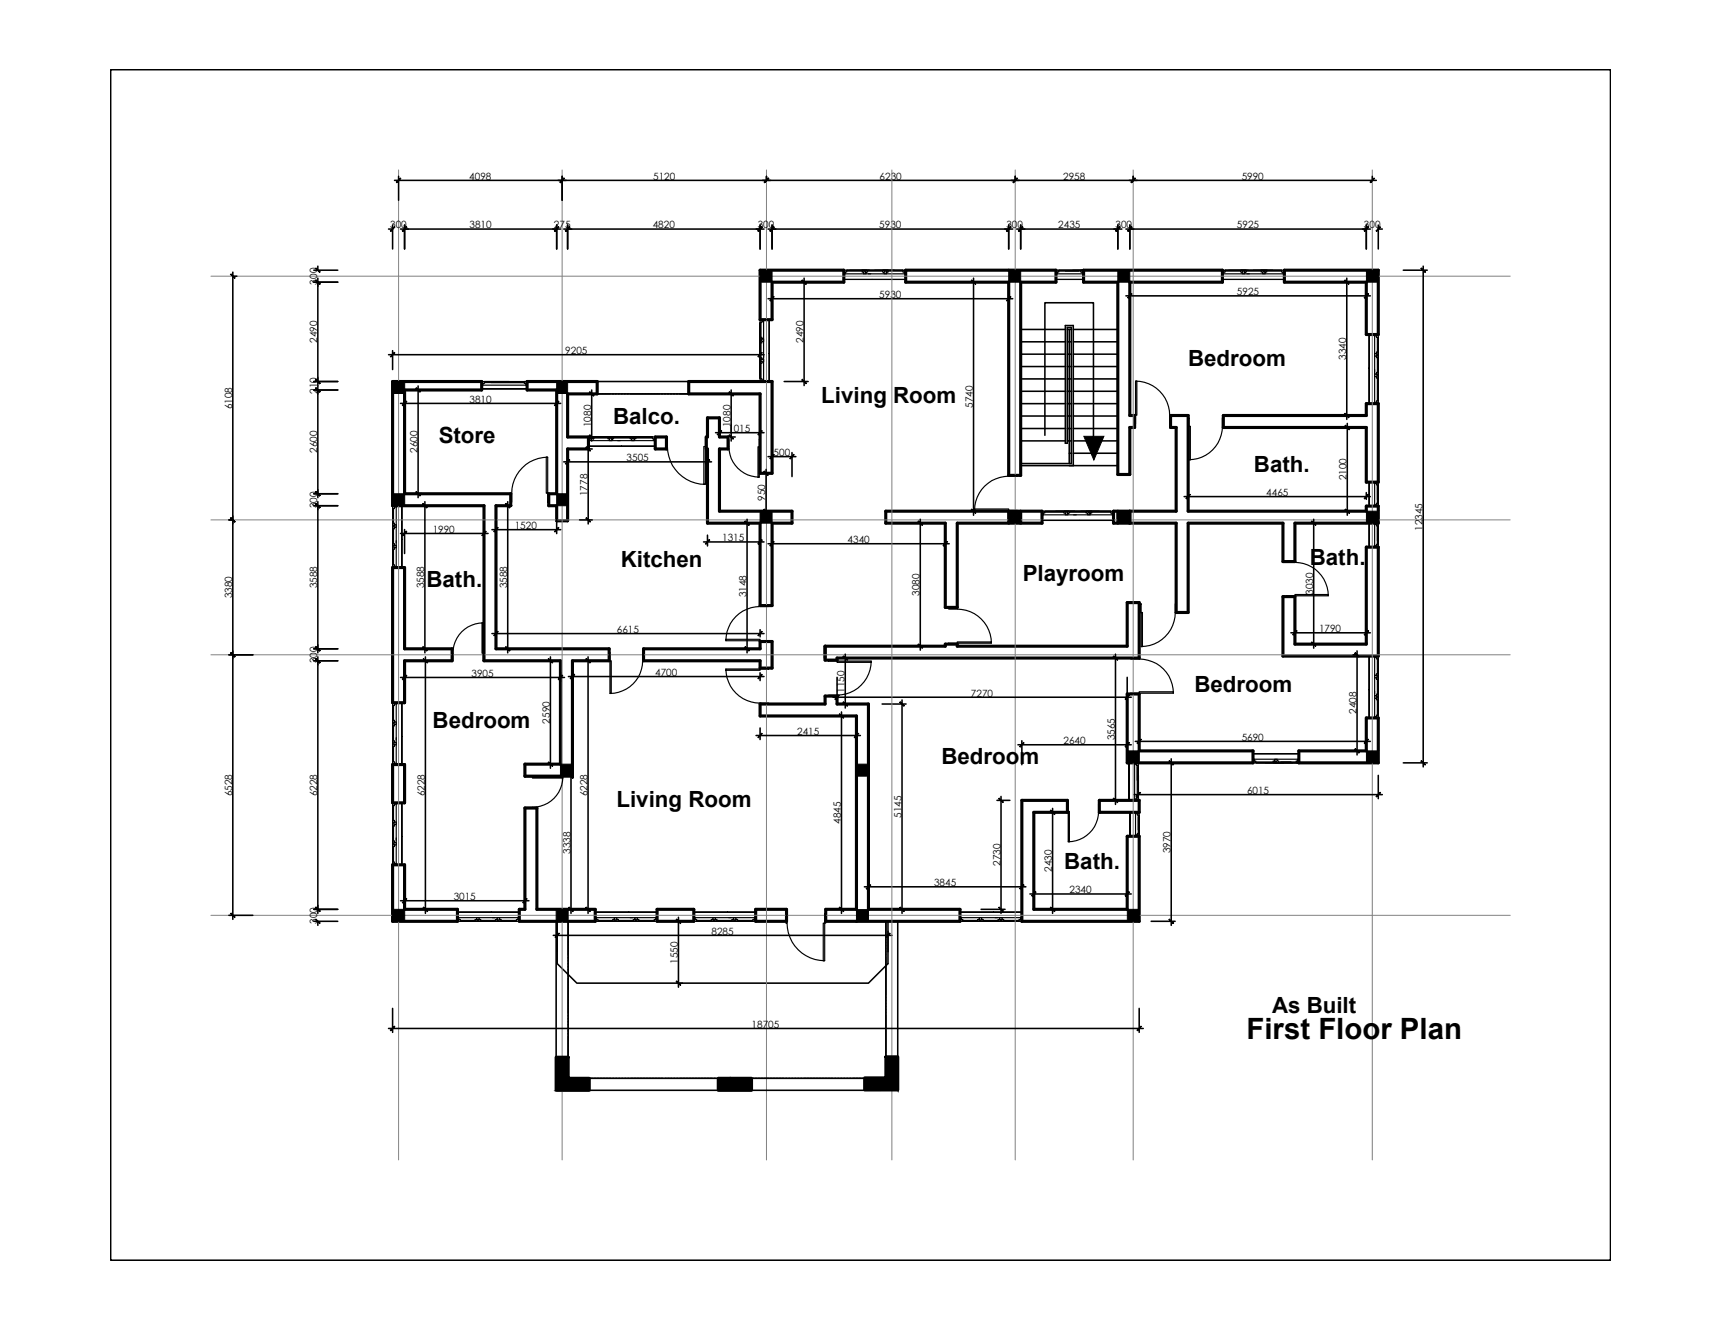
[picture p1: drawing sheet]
<svg xmlns="http://www.w3.org/2000/svg" width="279mm" height="216mm" viewBox="0 0 279 216" stroke-linecap="round" stroke-linejoin="round" font-family="sans-serif">
<!-- layer: WALLS -->
<g fill="none" stroke="#000" stroke-width=".51">
<path d="M123.5 43.9h13.7v2h-11.7v6.1h-2zM147.2 43.9h24.4v2h-5.7v31.4h-2v-31.4h-16.7zM176.1 43.9h22.6v2h-15.1v21.6h.8v2h-.8v7.6h-1.9v-31.2h-5.6zM208.8 43.9h15.2v10.5h-1.9v-8.5h-13.3zM63.8 62h14.5v1.4h-12.5v16.9h17.2v1.9h-2.4v23.3h18.4v1.9h-6v18.8h-7.7v-2h5.8v-16.8h-12.4v-25.2h-14.9zM85.7 62h11.4v2h-4.8v7h3.3v2h-3.3v11.7h-1.8v-2.5h-1.3v-1.9h1.3v-16.9h-4.8zM106.5 71h1.8v2h-1.8zM111.9 62h13.6v14.9h-2v-12.9h-11.6zM115 67.9h1.9v3.1h1.4v2h-1.4v10.1h11.8v2h-3.2v13.4h-2v-13.4h-8.5v-12.1h-.2v-2h.2zM190.3 67.5h2.8v15.6h29v-.8h1.9v2.8h-13.5v6.2h-2v-6.2h-15.4v14.5h-1.9v-14.5h-10.2v-2h10.2v-13.6h-.9zM198.8 67.5h23.3v-1.9h1.9v12.8h-1.9v-8.9h-23.3zM63.8 92.3h2v13.2h7.7v1.9h-7.7v6.8h-2z"/>
<path d="M144 83.1h25.4v2h-13.8v13.6h-2v-13.6h-9.6zM163.9 83.1v2M165.9 83.1v2M181.7 83.1v2M183.6 83.1v2M208.5 97h2v7.7h11.6v-15.8h1.9v17.8h-15.5zM104.6 105.5h18.9v-1.2h2v4.3h-2v-1.2h-18.9zM123.5 114.5h10.6v-1.3h2v1.3h5.1v33.3h14.8v2h-21.8v-2h5v-31.4h-15.7zM134.1 105.1h19.5v-.4h2v.4h27.6v-7.1h2v9h-49.1v.3h-2zM183.2 112.8h2v9.3h18.5v1.9h-20.5zM63.8 124.3h2v6.2h-2zM85.3 131.4h2v16.4h9.4v2h-12.3v-2h.9z"/>
<path d="M166.1 130.1h7.4v2h-5.5v15.7h15.2v-11.8h2v13.8h-19.1zM178.7 130.1h6.5v2h-6.5zM211.1 122.1h11v-5.4h1.9v7.3h-12.9zM63.8 140.6h2v7.2h8.6v2h-10.6zM106.8 147.8h6v2h-6zM122.8 147.8h5v2h-5zM90.4 171.9h1.9v3.4h3.5v2h-5.4zM116.7 175.3h5.4v2h-5.4zM140.5 175.2h3.5v-3.4h1.9v5.4h-5.4z"/>
</g>
<!-- layer: wall -->
<g fill="none" stroke="#000" stroke-width=".25">
<path d="M18 11.3h243.8v193.6h-243.8zM165.9 53.6h7.3M165.9 59.6h7.3M165.9 57.6h7.3M165.9 55.6h7.3M173.5 53.6h.6M173.5 59.6h.6M173.5 57.6h.6M173.5 55.6h.6M173.8 53.6v21.8M174.4 53.6h7.3M174.4 59.6h7.3"/>
<path d="M174.4 57.6h7.3M174.4 55.6h7.3M97.1 62h14.8M97.1 64h2.1M99.3 64h.1M99.5 64h.2M99.8 64h.1M99.9 64h.3M100.2 64h.2M100.4 64h.3M100.7 64h.2M100.9 64h.3"/>
<path d="M101.2 64h.2M101.4 64h.3M101.7 64h.5M102.2 64h5.2M107.4 64h.5M107.9 64h.5M108.4 64h.5M108.9 64h.5M109.4 64h.4M109.9 64h.4M110.4 64h1.5M165.9 71.7h7.3"/>
<path d="M165.9 69.7h7.3M165.9 67.6h7.3M165.9 65.6h7.3M165.9 63.6h7.3M165.9 61.6h7.3M169.8 70.8v-21.6h7.9v23.3M173.2 72.1v-19.2h1.2v22.8M173.5 72.1v-18.9h.6v22.2M173.5 71.7h.6M173.5 69.7h.6M173.5 67.6h.6M173.5 65.6h.6"/>
<path d="M173.5 63.6h.6M173.5 61.6h.6M173.8 73.7h.3M173.8 75.7h7.9M174.4 71.7h7.3M174.4 69.7h7.3M174.4 67.6h7.3M174.4 65.6h7.3M174.4 63.6h7.3M174.4 61.6h7.3M174.4 73.7h7.3M90.4 149.8v22.1"/>
<path d="M90.6 149.8v6.9l3.2 3.1h47.4l3.1-3.1v-6.9M92.3 159v12.9M92.3 158.5v.5M92.3 158v.5M92.3 157.5v.5M92.3 157v.5M92.3 156.6v.4M92.3 156.1v.4M92.3 155.6v.4M92.3 149.8v5.8M144 155.3v6.7M144 154.8v.5"/>
<path d="M144 154.4v.4M144 153.9v.4M144 153.4v.4M144 152.9v.5M144 152.4v.5M144 149.7v2.7M145.9 149.7v22.1M95.8 175.3h12M95.8 177.3h20.9M107.8 175.3h.2M108 175.3h.3M108.3 175.3h.2"/>
<path d="M108.5 175.3h.3M108.8 175.3h.2M109 175.3h.3M109.3 175.3h.5M109.8 175.3h.5M110.3 175.3h5.7M116 175.3h.5M116.5 175.3h.2M122.1 175.3h5.5M122.1 177.3h21M127.7 175.3h.4M128.2 175.3h.4"/>
<path d="M128.6 175.3h.5M129.1 175.3h.5M129.6 175.3h.5M130.1 175.3h.5M130.6 175.3h4.8M135.5 175.3h.4M135.9 175.3h.5M136.4 175.3h.5M136.9 175.3h.5M137.4 175.3h.5M137.9 175.3h.5M138.4 175.3h4.7"/>
<path d="M144 165v6.8M144 164.8v.1M144 164.3v.2M144 163.8v.2M144 163.3v.2M144 162.8v.2M144 162v.5M144 162.5v.3M144 163v.3M144 163.5v.3M144 164v.3M144 164.5v.2"/>
</g>
<!-- layer: PDF_Geometry -->
<g fill="none" stroke="#000" stroke-width=".19">
<path d="M123.5 52.4v9.2zM123.5 58.7h.3v.1M123.5 52.1h.3v.1M123.5 55.4h.3v.1M123.5 53.9v3.1M123.5 57.9v3.1M123.7 52.4v2.4M123.7 55.8v2.4M123.7 59.1v2.5M123.8 58.4h.3v.4h-.3v.3h-.3v-.9h.3v.3h-.3M123.8 55.1h.3v.4h-.3v.3h-.3v-1h.3v.4h-.3M124.1 52v.2h-.3v.2h-.3v-.4h1.5"/>
<path d="M124.1 52.2v9.6M125 52v10zM137.2 45.4h10zM137.2 44.5h.2v-.3h.2v-.3h-.4v1.5M137.2 43.9v.3h.2M137.4 44.5h9.6M137.6 43.9h9.1zM137.6 44.1h2.5M138.2 43.9h3.1M140.5 43.9v.3h-.2M140.6 43.9v.3h.4v-.3h-.9v.3h.2v.3h.5v-.3M141 44.1h2.4"/>
<path d="M142.2 43.9h3.1M143.8 43.9v.3h-.1M144 43.9v.3h.4v-.3h-1v.3h.3v.3h.4v-.3M144.4 44.1h2.3M147.1 43.9v.3h-.1M147.2 44.5h-.2v-.3h-.3v-.3h.5v1.5M171.6 44.5h.2v-.3h.3v-.3h-.5v1.5M171.7 43.9v.3h.1M171.8 44.5h4.3h-.2v-.3h-.2v-.3h.4v1.5M172.1 43.9h4h-4M172.1 44.1h3.6M174.4 43.9h1.7"/>
<path d="M176 43.9v.3h-.1M176.1 45.4h-4.5h4.5M198.7 45.4h10.1zM198.7 44.5h.2v-.3h.3v-.3h-.5v1.5M198.8 43.9v.3h.1M198.9 44.5h9.6M199.2 43.9h9.1zM199.2 44.1h2.4M199.7 43.9h3.1M202 43.9v.3h-.1M202.2 43.9v.3h.4v-.3h-1v.3h.3v.3h.4v-.3M202.6 44.1h2.4"/>
<path d="M203.7 43.9h3.1M205.4 43.9v.3h-.2M205.5 43.9v.3h.4v-.3h-.9v.3h.2v.3h.4v-.3M205.9 44.1h2.4M208.7 43.9v.3h-.2M208.8 44.5h-.3v-.3h-.2v-.3h.5v1.5M222.5 54.4v11.2zM222.5 54.4h1.5v.4h-.3v-.2h-.3v-.2M223.4 54.6v10.8M223.7 57.5h-.3v.4h.3v.3h.3v-1h-.3v.4h.3M223.9 54.8v2.4M223.9 58.2v2.3"/>
<path d="M224 54.8v10.4zM224 54.5h-.3v.1M224 57.8h-.3v.1M224 56.3v3.1M78.3 62.6h.2v-.3h.3v-.3h-.5v1.5M78.4 62v.3h.1M78.5 62.6h7M78.8 62h4h-4M78.8 62.2h6.4M82.8 62h2.9M85.6 62v.3h-.1M85.7 63.2h-7.4h7.4"/>
<path d="M85.7 62.6h-.2v-.3h-.3v-.3h.5v1.5M88.8 74.3h.2v5.9h-.2zM89 74.3a5.9 5.9 0 0 0-5.8 5.9M95.6 72.5h10.9zM95.6 71.6h.3v-.3h.2v-.3h-.5v1.5M95.7 71v.3h.2M95.9 71.6h10.4M96.1 71h9.9zM96.1 71.2h2.7M97.5 71h3.1M99.2 71v.3h-.1M99.3 71v.3h.4v-.3h-.9v.3h.3v.3h.4v-.3"/>
<path d="M99.7 71.2h2.7M101.5 71h3.1M102.8 71v.3h-.1M103 71v.3h.3v-.3h-.9v.3h.3v.3h.4v-.3M103.3 71.2h2.7M106.4 71v.3h-.1M106.5 71.6h-.2v-.3h-.3v-.3h.5v1.5M108.3 71h.2v1.6h-.2zM108.5 72.6a6.2 6.2 0 0 0 6.2 6.1M114.4 72.6h.3v6.1h-.3zM114.7 71h.1v1.6h-.1zM118.3 71.4h.2v1.2h-.2z"/>
<path d="M118.5 72.6a5 5 0 0 0 4.9 5M123.2 72.6h.2v5h-.2zM123.4 71.4h.1v1.2h-.1zM123.8 61.8v.1h-.3M124.1 62v-.2h-.3v-.2h-.3v.4h1.5M163.9 77.3h1.4v.1h-1.4zM163.9 77.4a5.6 5.6 0 0 0-5.5 5.6M184.4 67.5h.2v1.4h-.2zM184.6 62h.2v5.5h-.2zM184.6 62a5.6 5.6 0 0 1 5.5 5.5M190.1 67.5h.2v1.4h-.2zM193.1 68h.2v1.3h-.2z"/>
<path d="M193.3 69.3h.2v5.4h-.2zM198.7 68h.1v1.3h-.1zM198.7 69.3a5.5 5.5 0 0 1-5.4 5.4M222.5 78.4h1.5v.5h-.3v-.3h-.3v-.2M222.5 65.6h1.5v-.4h-.3v.2h-.3v.2M223.4 78.6v3.4M223.7 65.4v.1h.3M223.7 60.8h-.3v.4h.3v.3h.3v-1h-.3v.4h.3M223.9 61.5v3.7M223.9 78.9v2.9M224 78.9v3.1v-3.1M224 78.5h-.3v.1"/>
<path d="M224 61.1h-.3v.1M224 60.3v3.1M63.8 82.7v9.1zM63.8 88.9h.3v.2M63.8 82.3h.3v.1M63.8 85.6h.3v.1M63.8 84.2v3M63.8 88.1v3.1M64 82.7v2.4M64 86v2.4M64 89.3v2.5M64.1 92.1v.1h-.3"/>
<path d="M64.1 88.6h.3v.5h-.3v.2h-.3v-.9h.3v.4h-.3M64.1 85.3h.3v.4h-.3v.3h-.3v-.9h.3v.3h-.3M64.4 92.3v-.2h-.3v-.3h-.3v.5h1.5M64.4 82.2v.2h-.3v.3h-.3v-.5h1.5M64.4 82.4v9.7M65.3 82.2v10.1zM83 80.2h.2v1.4h-.2zM89 80.2h.2v1.4h-.2zM123.5 98.5h1.4v.1h-1.4zM123.5 98.6a5.6 5.6 0 0 0-5.5 5.6M154.2 98.9h1.4v.1h-1.4zM155.6 99a5.6 5.6 0 0 1 5.5 5.6"/>
<path d="M158.4 82.7h5.5v.3h-5.5zM163.9 83h1.4v.1h-1.4zM169.4 84.6h11.6zM169.4 83.7h.2v-.3h.2v-.3h-.4v1.5M169.5 83.1v.3h.1M169.6 83.7h11.2M169.8 83.1h10.7zM169.8 83.3h3.1M171.6 83.1h3.1M173.3 83.1v.3h-.1M173.5 83.1v.3h.3v-.3h-.9v.3h.3v.3h.4v-.3M173.8 83.3h2.7"/>
<path d="M175.6 83.1h3.1M176.9 83.1v.3h-.1M177.1 83.1v.3h.4v-.3h-1v.3h.3v.3h.4v-.3M177.1 83.3h3.4M180.9 83.1v.3h-.1M181 83.7h-.2v-.3h-.3v-.3h.5v1.5M185.3 98.2h.2v1.4h-.2zM185.5 99.6h.2v5.5h-.2zM191 98.2h.2v1.4h-.2zM191 99.6a5.6 5.6 0 0 1-5.5 5.5M209.1 96.9h1.4v.1h-1.4zM209.1 91.3h1.4v.1h-1.4z"/>
<path d="M210.5 96.7h5.4v.2h-5.4zM210.5 91.4a5.5 5.5 0 0 1 5.4 5.5M222.5 88.9v-3.8v3.8M222.5 88.9h1.5v-.4h-.3v.2h-.3v.2M222.5 85.1h1.5v.4h-.3v-.2h-.3v-.2M222.5 82.3v-3.9v3.9M222.5 82.3h1.5v-.5h-.3v.3h-.3v.2M223.4 85.3v3.4M223.7 88.7v.2h.3M223.7 82.1v.1h.3M223.9 85.5v3M224 85.5v3.2v-3.2"/>
<path d="M224 85.1h-.3v.2M224 80.6v1.7M224 87.3v1.6M63.8 114.7v9.1zM63.8 114.3h.3v.2M63.8 117.7h.3v.1M63.8 116.2v3.1M64 114.7v2.4M64 118v2.4M64.1 117.4h.3v.4h-.3v.2h-.3v-.9h.3v.4h-.3M64.4 114.2v.3h-.3v.2h-.3v-.5h1.5M64.4 114.5v9.6"/>
<path d="M65.3 114.2v10.1zM73.5 106.2h.1v1.2h-.1zM78.4 101.3h.1v4.9h-.1zM78.5 106.2h.2v1.2h-.2zM78.5 101.3a4.9 4.9 0 0 0-4.9 4.9M99 106.1h.1v1.3h-.1zM99.1 107.4h.2v5.3h-.2zM104.5 106.1h.1v1.3h-.1zM104.5 107.4a5.3 5.3 0 0 1-5.4 5.3M118 103.9h5.5v.3h-5.5zM118 108.8h5.5v.2h-5.5zM118 108.8a5.6 5.6 0 0 0 5.5 5.5"/>
<path d="M123.5 104.2h1.4v.1h-1.4zM123.5 108.6h1.4v.2h-1.4zM123.5 114.3h1.4v.2h-1.4zM134.7 107.3h1.4v.2h-1.4zM134.7 113h1.4v.2h-1.4zM136.1 107.5h5.5v.2h-5.5zM141.6 107.5a5.6 5.6 0 0 1-5.5 5.5M154.2 104.6h1.4v.1h-1.4zM155.6 104.4h5.5v.2h-5.5zM183.8 112.7h1.4v.1h-1.4zM183.8 107h1.4v.1h-1.4zM185.2 112.5h5.5v.2h-5.5z"/>
<path d="M185.2 107.1a5.6 5.6 0 0 1 5.5 5.6M222.5 106.7v10zM222.5 116.7h1.5v-.4h-.3v.2h-.3v.2M222.5 106.7h1.5v.4h-.3v-.2h-.3v-.2M223.4 106.9v9.6M223.7 116.5v.1h.3M223.7 113.1h-.3v.4h.3v.3h.3v-1h-.3v.4h.3M223.7 109.8h-.3v.4h.3v.3h.3v-1h-.3v.4h.3M223.9 107.1v2.4M223.9 110.5v2.3M223.9 113.8v2.5M224 107.1v9.2z"/>
<path d="M224 113.4h-.3v.1M224 106.8h-.3v.1M224 110.1h-.3v.1M224 108.6v3.1M224 112.6v3.1M63.8 131v9.1zM63.8 137.3h.3v.1M63.8 130.6h.3v.1M63.8 133.9h.3v.2M63.8 121h.3v.1M63.8 120.2v3.1M63.8 132.5v3"/>
<path d="M63.8 136.5v3M64 121.4v2.4M64 131v2.4M64 134.3v2.4M64 137.6v2.5M64.1 137h.3v.4h-.3v.2h-.3v-.9h.3v.4h-.3M64.1 133.6h.3v.5h-.3v.2h-.3v-.9h.3v.4h-.3M64.1 124.1v.1h-.3M64.1 120.7h.3v.4h-.3v.3h-.3v-1h.3v.4h-.3M64.4 130.5v.2h-.3v.3h-.3v-.5h1.5M64.4 124.3v-.2h-.3v-.3h-.3v.5h1.5M64.4 130.7v9.7"/>
<path d="M65.3 130.5v10.1zM85.3 126.2h1.2v.1h-1.2zM85.3 131.2h1.2v.2h-1.2zM86.5 126.3h5v.2h-5zM91.5 126.3a4.9 4.9 0 0 1-5 4.9M173.5 130.7h.1v1.2h-.1zM173.6 131.9h.2v4.9h-.2zM178.6 130.7h.1v1.2h-.1zM178.6 131.9a5 5 0 0 1-5 4.9M183.5 130.1v-6.1v6.1M183.5 130.1h1.5v-.4h-.3v.2h-.3v.2M183.5 124h1.5v.5h-.3v-.3h-.3v-.2"/>
<path d="M183.7 136v-3.9v3.9M183.7 136h1.5v-.5h-.3v.2h-.3v.3M183.7 132.1h1.5v.4h-.3v-.2h-.3v-.2M184.4 124.2v5.7M184.6 132.3v3.4M184.7 129.9v.1h.3M184.8 124.5v5.2M184.9 135.7v.2h.3M185 124.5v3.9v-3.9M185 124.1h-.3v.1M185 128.4v1.7M185 132.5v3"/>
<path d="M185.2 132.5v3.2v-3.2M185.2 132.2h-.3v.1M185.2 134.3v1.7M203.7 122.5h7.4zM203.7 122.5v1.5h.4v-.3h-.2v-.3h-.2M203.9 123.7h-.2v.3M203.9 123.4h7M204.1 124h9.1zM204.1 123.9h2.8M205.6 124h4.5M207.2 123.7v-.3h.4v.3h.2v.3h-.9v-.3h.4v.3M207.6 123.7h-.1v.3"/>
<path d="M207.8 123.9h2.9M210.9 123.7h.1v.3M211.1 122.5v1.5h-.4v-.3h.2v-.3h.2M64.1 140.4v.1h-.3M64.4 140.6v-.2h-.3v-.3h-.3v.5h1.5M74.4 148.3h10zM74.4 148.3v1.5h.4v-.3h-.2v-.3h-.2M74.6 149.5h-.2v.3M74.6 149.2h9.6M74.8 149.8h9.1zM74.8 149.6h2.4M76.3 149.8h3.1"/>
<path d="M77.5 149.5v-.3h.4v.3h.2v.3h-.9v-.3h.4v.3M77.9 149.5h-.1v.3M78.1 149.6h2.4M80.3 149.8h3.1M80.8 149.5v-.3h.4v.3h.3v.3h-1v-.3h.4v.3M81.2 149.5h-.1v.3M81.5 149.6h2.4M84.2 149.5h.1v.3M84.4 148.3v1.5h-.5v-.3h.3v-.3h.2M96.7 148.3h10.1zM96.7 148.3v1.5h.5v-.3h-.2v-.3h-.3M97 149.5h-.2v.3"/>
<path d="M97 149.2h9.6M97.2 149.8h9.1zM97.2 149.6h2.4M98.7 149.8h3M99.8 149.5v-.3h.5v.3h.2v.3h-.9v-.3h.4v.3M100.3 149.5h-.2v.3M100.5 149.6h2.4M102.7 149.8h3M103.2 149.5v-.3h.4v.3h.2v.3h-.9v-.3h.4v.3M103.6 149.5h-.1v.3M103.8 149.6h2.5M106.6 149.5h.1v.3"/>
<path d="M106.8 148.3v1.5h-.5v-.3h.3v-.3h.2M112.8 148.3h10zM112.8 148.3v1.5h.4v-.3h-.2v-.3h-.2M113 149.5h-.1v.3M113 149.2h9.6M113.2 149.8h9.2zM113.2 149.6h2.4M114.7 149.8h3.1M115.9 149.5v-.3h.4v.3h.2v.3h-.9v-.3h.4v.3M116.3 149.5h-.1v.3M116.5 149.6h2.4M118.7 149.8h3.1"/>
<path d="M119.2 149.5v-.3h.4v.3h.3v.3h-1v-.3h.4v.3M119.6 149.5h-.1v.3M119.9 149.6h2.5M122.6 149.5h.1v.3M122.8 148.3v1.5h-.4v-.3h.2v-.3h.2M127.8 148.6h.1v1.5h-.1zM127.9 150.1a6.1 6.1 0 0 0 6.1 6.1M133.8 150.1h.2v6.1h-.2zM134 148.6h.2v1.5h-.2zM156 148.3h10.1zM156 148.3v1.5h.5v-.3h-.3v-.3h-.2M156.2 149.5h-.1v.3"/>
<path d="M156.2 149.2h9.7M156.5 149.8h9.1zM156.5 149.6h2.4M158 149.8h3.1M159.1 149.5v-.3h.5v.3h.2v.3h-.9v-.3h.4v.3M159.6 149.5h-.2v.3M159.8 149.6h2.4M162 149.8h3.1M162.5 149.5v-.3h.4v.3h.2v.3h-.9v-.3h.4v.3M162.9 149.5h-.1v.3M163.1 149.6h2.5M165.9 149.5h.1v.3"/>
<path d="M166.1 148.3v1.5h-.5v-.3h.3v-.3h.2"/>
</g>
<!-- layer: Grid -->
<path d="M64.8 27.6v161M91.4 27.6v161M124.6 27.6v161M145 27.6v161M165 27.6v161M184.2 27.6v161M223 27.6v161M34.3 44.9h211.2M34.3 84.5h211.2M34.3 106.5h211.2M34.3 148.8h211.2" fill="none" stroke="#808080" stroke-width=".16"/>
<!-- layer: DIMS -->
<g fill="none" stroke="#000" stroke-width=".25">
<path d="M63.2 37.2h.6M63.8 36.6v3.9M64.1 29.3h159.6M64.8 28.7v3.9M65.1 37.2h26M65.8 36.6v3.9M90.5 36.6v3.9M91.4 28.7v3.9M91.6 37.2h32.6M92.3 36.6v3.9M123.5 36.6v3.9M124.6 28.7v.6"/>
<path d="M124.8 37.2h39.8M125.5 36.6v3.9M163.9 36.6v3.9M165 28.7v.6M165.2 37.2h17.1M165.9 36.6v3.9M181.7 36.6v3.9M183 37.2h39.7M183.6 36.6v3.9M184.2 28.7v.6M222.1 36.6v3.9M223 28.7v.6"/>
<path d="M224 37.2h.7M224 36.6v3.9M37.8 44.2v105.3M37.8 44.9h.7M51 45.9h3.9M51 43.9h3.9M51.7 43.3v.6M51.7 45.2v17.5M63.2 57.7h61M63.8 57v3.1M123.5 57v3.1M124.8 48.6h39.8"/>
<path d="M125.5 47.8v1.4M127.5 45.9h3.9M130.7 45.2v17.5M157.6 45.9h3.9M158.2 45.2v38.6M163.9 47.8v1.4M183 48.1h39.7M183.6 47.8v1M218.3 45.9h1.8M218.9 45.2v23M222.1 47.8v1M228.1 43.9h3.9"/>
<path d="M231.3 43.3v81.4M51 63.4h3.9M51 62h3.9M51.7 62.7v18.2M65.1 65.6h26M65.8 65.3v.9M67.7 63.4h.9M68 62.7v18.2M90.5 65.3v.9M91.6 75.1h24M92.3 74.9v.8M94.2 64h2.6"/>
<path d="M94.2 71h2.6M94.2 73h2.1M95.6 72.4v12.8M96.2 63.4v8.3M115 74.9v.8M116.3 70.3h7.9M116.9 69.7v.6M118.8 64h.7M118.8 71h.7M118.8 63.4v8.3M123.5 69.7v.6M124.5 76.9h.7"/>
<path d="M124.5 76.3v7.5M124.8 74.2h4.6M125.5 73.6v1.4M127.5 62h3.9M128.7 73.6v3.9M165.9 75.7h8.5M165.9 75.4h8.2M173.2 72.1h.3M218.3 67.5h1.8M218.3 69.5h1.8M219 68.8v15M37.2 84.5h.6"/>
<path d="M51 82.2h3.9M51 80.3h3.9M51.7 81.6v24.5M65.1 86.7h14.2M65.8 86.1v3.9M67.7 80.3h.9M68.4 82.2h3.9M69.1 81.6v24.5M78.7 86.1v3.9M80 86.1h11.1M80.6 84.2v2.5M82.5 82.2h.7"/>
<path d="M82.5 81.6v24.5M90.5 84.2v2.5M94.2 84.5h2.1M114.4 88.1h9.8M115 87v1.8M120.8 85.1h.8M121.4 84.4v21.7M123.5 87v1.8M124.5 83.1h.7M124.8 88.4h29.5M125.5 87v2.1M148.9 85.1h2.8"/>
<path d="M149.6 84.4v21.3M153.6 87v2.1M157.6 83.1h3.9M192.5 80.7h30.2M193.1 80.1v1.1M212.4 85.1h1.8M213.5 84.4v21M218.3 83.1h1.8M222.1 80.1v1.1M37.2 106.5h3.9M51 107.4h3.9M51 105.5h3.9"/>
<path d="M51.7 106.8v41.7M65.1 110.1h26.7M65.8 109.4v1.4M67.7 107.4h2.1M68.4 105.5h3.1M69.1 106.8v41.7M80 103h44.2M80.6 102.4v1.1M82.5 105.5h.7M88.8 107.4h.7M89.5 106.8v18.1M91.1 109.4v1.4"/>
<path d="M92.4 110h31.8M93 109.4v1.2M95 107.4h1.2M95.6 106.8v41.7M120.8 105.5h.8M122.9 119.6h16.9M123.5 102.4v1.1M123.5 109.4v1.2M123.5 118.3v1.9M135.4 113.4h48.5M136.1 110.1v3.9M136.1 116.4h1.2"/>
<path d="M136.8 115.7v32.8M137.4 114.5h.6M137.4 107h.6M137.4 106.3v8.8M139.2 118.3v1.9M143.4 114.5h3.9M146.6 113.8v34.7M148.9 105.1h2.7M180.6 107h1.4M181.3 106.3v24.5M183.2 110.1v3.9M185.2 119.9v.6"/>
<path d="M209.8 102.9h12.9M210.5 102.2v.7M212.4 104.7h1.8M219.9 106.5h.7M220.6 105.8v16.9M222.1 102.2v.7M222.1 119.9v.6M88.8 124.2h.7M92.2 126.2h.6M92.8 125.5v23M162 130.1h2.1M162.7 129.5v19"/>
<path d="M165.5 121.1h18.4M166.1 120.4v3.9M170 132.1h1.7M171.1 131.4v17.1M180.6 130.1h1.4M183.2 120.4v1.7M184.4 129.2h40.3M184.5 120.5h38.2M185 126.1v3.7M187.1 124h3.9M190.4 123.4v27M219.9 122.1h.7"/>
<path d="M224 126.1v3.7M228.1 124h3.9M37.2 148.8h3.9M51 149.8h3.9M51 147.8h3.9M51.7 149.8v.6M65.1 146.4h20.9M65.8 145.8v.6M67.7 147.8h2.1M85.3 145.8v.6M89.9 152.1h55.1M90.6 151.4v3.3"/>
<path d="M92.2 147.8h.6M95 147.8h1.2M110.3 149.8h.6M110.3 159.8h.6M110.3 149.1v11.4M136.1 147.8h1.2M140.5 144.2h26.2M141.2 143.5v2.4M143.4 147.8h3.9M144.3 151.4v3.3M159.5 147.8h3.9M166.1 143.5v2.4"/>
<path d="M167.4 145.3h16.5M168 144.7v1.2M170 147.8h1.7M183.2 144.7v1.2M187.1 149.8h3.9M63.2 167.2h122.6M63.8 163.9v3.9M185.2 163.9v3.9"/>
</g>
<!-- layer: 0 -->
<g fill="#000" stroke="#000" stroke-width=".16">
<path d="M63.5 37.5v.1l.6-.7zM64.1 36.9h.1l-.7 .7z"/>
<path d="M65.1 29l-.6 .7 .6-.7zM64.4 29.6l.7-.6-.6 .7z"/>
<path d="M66.1 36.9l-.6 .7 .6-.7zM65.4 37.5l.7-.6-.6 .7z"/>
<path d="M66.1 36.9l-.6 .7 .6-.7zM65.4 37.5l.7-.6-.6 .7z"/>
<path d="M90.1 37.5l.1 .1 .6-.7zM90.8 36.9l-.6 .7z"/>
<path d="M90.1 37.5l.1 .1 .6-.7zM90.8 36.9l-.6 .7z"/>
<path d="M91 29.6l.1 .1 .6-.7zM91.7 29l-.6 .7z"/>
<path d="M91.7 29l-.6 .7 .6-.7zM91 29.6l.7-.6-.6 .7z"/>
<path d="M92.6 36.9l-.6 .7 .6-.7zM91.9 37.5l.7-.6-.6 .7z"/>
<path d="M92.6 36.9l-.6 .7 .6-.7zM91.9 37.5l.7-.6-.6 .7z"/>
<path d="M123.2 37.5v.1l.6-.7zM123.8 36.9h.1l-.7 .7z"/>
<path d="M123.2 37.5v.1l.6-.7zM123.8 36.9h.1l-.7 .7z"/>
<path d="M124.2 29.6l.1 .1 .6-.7zM124.9 29l-.6 .7z"/>
<path d="M124.9 29l-.6 .7 .6-.7zM124.2 29.6l.7-.6-.6 .7z"/>
<path d="M125.8 36.9l-.6 .7 .6-.7zM125.8 36.9l-.6 .7-.1-.1z"/>
<path d="M125.8 36.9l-.6 .7 .6-.7zM125.8 36.9l-.6 .7-.1-.1z"/>
<path d="M163.6 37.5l.1 .1 .5-.7zM164.2 36.9h.1l-.6 .7z"/>
<path d="M163.6 37.5l.1 .1 .5-.7zM164.2 36.9h.1l-.6 .7z"/>
<path d="M164.6 29.6l.1 .1 .6-.7zM165.3 29h.1l-.7 .7z"/>
<path d="M165.3 29l-.6 .7 .7-.7zM164.6 29.6l.7-.6-.6 .7z"/>
<path d="M166.2 36.9l-.6 .7 .7-.7zM165.5 37.5l.7-.6-.6 .7z"/>
<path d="M166.2 36.9l-.6 .7 .7-.7zM165.5 37.5l.7-.6-.6 .7z"/>
<path d="M181.3 37.5l.1 .1 .6-.7zM182 36.9l-.6 .7z"/>
<path d="M181.3 37.5l.1 .1 .6-.7zM182 36.9l-.6 .7z"/>
<path d="M183.8 29.6l.1 .1 .6-.7zM184.5 29l-.6 .7z"/>
<path d="M183.9 36.9l-.5 .7 .6-.7zM183.3 37.5l.6-.6-.5 .7z"/>
<path d="M183.9 36.9l-.5 .7 .6-.7zM183.3 37.5l.6-.6-.5 .7z"/>
<path d="M184.5 29l-.6 .7 .6-.7zM183.8 29.6l.7-.6-.6 .7z"/>
<path d="M221.7 37.5l.1 .1 .6-.7zM222.4 36.9l-.6 .7z"/>
<path d="M221.7 37.5l.1 .1 .6-.7zM222.4 36.9l-.6 .7z"/>
<path d="M222.7 29.6l.1 .1 .5-.7zM223.3 29h.1l-.6 .7z"/>
<path d="M224.3 36.9l-.6 .7 .7-.7zM223.7 37.5l.6-.6-.6 .7z"/>
<path d="M37.5 44.6l.6 .7 .1-.1zM37.5 44.6l.1-.1 .6 .7z"/>
<path d="M51.4 43.6h-.1l.7 .6zM51.3 43.6l.7 .6-.1 .1z"/>
<path d="M51.3 45.6l.6 .6h.1zM51.3 45.6l.1-.1 .6 .7z"/>
<path d="M51.3 45.6l.6 .6h.1zM51.3 45.6l.1-.1 .6 .7z"/>
<path d="M64.1 57.3l-.6 .7 .7-.6zM64.1 57.3l-.6 .7z"/>
<path d="M123.8 57.3l-.6 .7zM123.8 57.3l.1 .1-.7 .6z"/>
<path d="M125.8 48.2l-.6 .7 .6-.6zM125.8 48.2l-.6 .7-.1-.1z"/>
<path d="M130.3 45.6l.7 .6h.1zM130.3 45.6l.1-.1 .7 .7z"/>
<path d="M157.9 45.6l.6 .6h.1zM157.9 45.6v-.1l.7 .7z"/>
<path d="M163.6 48.8l.1 .1 .5-.7zM164.2 48.2l.1 .1-.6 .6z"/>
<path d="M183.9 47.7l-.5 .8 .6-.7zM183.9 47.7l-.5 .8-.1-.1z"/>
<path d="M218.5 45.6l.7 .6h.1zM218.5 45.6l.1-.1 .7 .7z"/>
<path d="M222.4 47.7l-.7 .7 .1 .1zM222.4 47.7v.1l-.6 .7z"/>
<path d="M231 43.6l.6 .7 .1-.1zM231 43.6l.7 .6z"/>
<path d="M51.4 79.9l-.1 .1 .7 .5zM51.3 80l.7 .5-.1 .1z"/>
<path d="M51.4 79.9l-.1 .1 .7 .5zM51.3 80l.7 .5-.1 .1z"/>
<path d="M51.4 61.7l-.1 .1 .7 .5zM51.3 61.8l.7 .5-.1 .1z"/>
<path d="M51.4 61.7l-.1 .1 .7 .5zM51.3 61.8l.7 .5-.1 .1z"/>
<path d="M51.3 63.1l.6 .7 .1-.1zM51.3 63.1l.1-.1 .6 .7z"/>
<path d="M51.3 63.1l.6 .7 .1-.1zM51.3 63.1l.1-.1 .6 .7z"/>
<path d="M66.1 65.2l-.6 .7 .6-.6zM65.4 65.9l.7-.7-.6 .7z"/>
<path d="M67.6 80l.7 .5-.6-.6zM67.6 80l.7 .5v.1z"/>
<path d="M67.6 63.1l.7 .7v-.1zM67.6 63.1l.1-.1 .6 .7z"/>
<path d="M90.1 65.9h.1l.6-.7zM90.8 65.2v.1l-.6 .6z"/>
<path d="M92.6 74.7l-.6 .7 .6-.6zM92.6 74.7l-.6 .7h-.1z"/>
<path d="M95.9 70.7l-.1 .1 .7 .5zM95.8 70.8l.7 .5v.1z"/>
<path d="M95.2 72.7l.7 .6h.1zM95.2 72.7l.1-.1 .7 .7z"/>
<path d="M95.8 63.8l.7 .6v-.1zM95.9 63.7l.6 .6-.7-.5z"/>
<path d="M115.3 74.7l-.6 .7zM115.3 74.7l.1 .1-.7 .6z"/>
<path d="M117.2 70l-.5 .7 .6-.6zM116.6 70.6l.6-.6-.5 .7z"/>
<path d="M118.6 70.7l-.1 .1 .7 .5zM118.5 70.8l.7 .5-.1 .1z"/>
<path d="M118.5 63.8l.6 .6 .1-.1zM118.5 63.8l.1-.1 .6 .6z"/>
<path d="M123.2 70.6v.1l.6-.7zM123.8 70l.1 .1-.7 .6z"/>
<path d="M124.2 76.7l.6 .6 .1-.1zM124.2 76.6l.7 .6-.7-.5z"/>
<path d="M125.8 73.9l-.6 .7 .6-.7zM125.8 73.9l-.6 .7-.1-.1z"/>
<path d="M129 73.9l-.6 .6v.1zM129 73.9h.1l-.7 .7z"/>
<path d="M130.4 61.7l-.1 .1 .8 .5zM130.3 61.8l.8 .5-.1 .1z"/>
<path d="M218.5 67.3l.8 .5-.7-.6zM218.5 67.3l.8 .5-.1 .1z"/>
<path d="M218.6 69.2l.7 .7v-.1zM218.6 69.2l.1-.1 .6 .7z"/>
<path d="M37.5 84.2l.7 .6-.6-.6zM37.5 84.2l.7 .6-.1 .1z"/>
<path d="M37.5 84.2l.6 .7 .1-.1zM37.5 84.2h.1l.6 .6z"/>
<path d="M51.3 81.9l.6 .7 .1-.1zM51.4 81.9l.6 .6-.7-.6z"/>
<path d="M51.3 81.9l.6 .7 .1-.1zM51.4 81.9l.6 .6-.7-.6z"/>
<path d="M66.1 86.4l-.6 .7 .6-.6zM65.4 87l.7-.6-.6 .7z"/>
<path d="M68.7 81.9l.7 .7v-.1zM68.7 81.9h.1l.6 .6z"/>
<path d="M78.3 87l.1 .1 .6-.7zM79 86.4v.1l-.6 .6z"/>
<path d="M80.9 85.8l-.6 .7 .7-.7zM80.3 86.4l.6-.6-.6 .7z"/>
<path d="M82.2 81.9l.6 .7 .1-.1zM82.2 81.9l.7 .6z"/>
<path d="M90.1 86.4l.1 .1 .6-.7zM90.8 85.8l-.6 .7z"/>
<path d="M95.2 84.2l.8 .6-.7-.6zM95.2 84.2l.8 .6-.1 .1z"/>
<path d="M115.3 87.7l-.6 .8 .7-.7zM115.3 87.7l-.6 .8v-.1z"/>
<path d="M121.1 84.8l.6 .6h.1zM121.1 84.7l.7 .7-.7-.6z"/>
<path d="M123.8 87.7l-.6 .7v.1zM123.8 87.7l.1 .1-.7 .7z"/>
<path d="M124.2 82.8l.7 .6-.7-.6zM124.2 82.8l.7 .6-.1 .1z"/>
<path d="M125.8 88l-.6 .8 .6-.7zM125.8 88l-.6 .8-.1-.1z"/>
<path d="M149.2 84.8l.7 .6zM149.2 84.8l.1-.1 .6 .7z"/>
<path d="M153.9 88l-.6 .7v.1zM153.9 88l.1 .1-.7 .7z"/>
<path d="M157.9 82.8l.7 .6zM157.9 82.8l.7 .6-.1 .1z"/>
<path d="M193.4 80.4l-.6 .7 .7-.7zM193.4 80.4l-.6 .7v-.1z"/>
<path d="M213.2 84.8l.6 .6h.1zM213.2 84.7l.7 .7-.7-.6z"/>
<path d="M218.6 82.8l.7 .6-.6-.6zM218.6 82.8l.7 .6v.1z"/>
<path d="M222.4 80.4l-.7 .6 .1 .1zM222.4 80.4l-.6 .7z"/>
<path d="M37.6 106.1l-.1 .1 .7 .6zM37.5 106.2l.7 .6h-.1z"/>
<path d="M37.5 106.2l.6 .6h.1zM37.5 106.2l.1-.1 .6 .7z"/>
<path d="M51.4 105.1l-.1 .1 .7 .6zM51.3 105.2l.7 .6h-.1z"/>
<path d="M51.4 105.1l-.1 .1 .7 .6zM51.3 105.2l.7 .6h-.1z"/>
<path d="M51.3 107.1l.6 .7 .1-.1zM51.4 107.1l.6 .6-.7-.6z"/>
<path d="M51.3 107.1l.6 .7 .1-.1zM51.4 107.1l.6 .6-.7-.6z"/>
<path d="M66.1 109.8l-.6 .7 .6-.7zM65.4 110.4l.7-.6-.6 .7z"/>
<path d="M68.8 105.1l-.1 .1 .7 .6zM68.7 105.2l.7 .6z"/>
<path d="M68.8 107.1l.6 .7 .1-.1zM68.8 107.1l.7 .6-.7-.6z"/>
<path d="M80.9 102.6l-.6 .8 .7-.7zM80.9 102.6l-.6 .8v-.1z"/>
<path d="M82.2 105.1v.1l.7 .6zM82.2 105.2l.7 .6h-.1z"/>
<path d="M89.1 107.1l.7 .7v-.1zM89.1 107.1h.1l.6 .6z"/>
<path d="M90.7 110.4l.1 .1 .6-.7zM91.4 109.8h.1l-.7 .7z"/>
<path d="M93.3 109.6l-.6 .7 .7-.6zM93.3 109.6l-.6 .7z"/>
<path d="M95.2 107.1l.7 .7v-.1zM95.2 107.1h.1l.6 .6z"/>
<path d="M121.1 105.1v.1l.7 .6zM121.1 105.2l.7 .6h-.1z"/>
<path d="M123.8 109.6l-.6 .7zM123.8 109.6l.1 .1-.7 .6z"/>
<path d="M123.8 102.6l-.6 .7v.1zM123.8 102.6l.1 .1-.7 .7z"/>
<path d="M123.8 119.2l-.6 .7 .7-.6zM123.8 119.2l-.6 .7z"/>
<path d="M136.3 113l-.5 .7 .6-.6zM136.3 113l-.5 .7h-.1z"/>
<path d="M136.4 116.1l.7 .7v-.1zM136.4 116.1l.1-.1 .6 .7z"/>
<path d="M137 114.2l.7 .6-.6-.7zM137 114.2l.7 .6z"/>
<path d="M137 106.7l.7 .6zM137 106.7l.1-.1 .6 .7z"/>
<path d="M139.5 119.2l-.7 .7h.1zM139.5 119.2l.1 .1-.7 .6z"/>
<path d="M146.3 114.2l.6 .6h.1zM146.3 114.2v-.1l.7 .7z"/>
<path d="M149.2 104.8l.7 .5-.6-.6zM149.2 104.8l.7 .5v.1z"/>
<path d="M180.9 106.7l.7 .6h.1zM180.9 106.7l.1-.1 .7 .7z"/>
<path d="M183.5 113l-.6 .7zM183.5 113l.1 .1-.7 .6z"/>
<path d="M210.7 102.5l-.5 .7 .6-.6zM210.7 102.5l-.5 .7h-.1z"/>
<path d="M213.2 104.4l.7 .6zM213.2 104.4l.7 .6-.1 .1z"/>
<path d="M220.2 106.2l.7 .6zM220.2 106.2l.1-.1 .6 .7z"/>
<path d="M222.4 102.5l-.7 .7h.1zM222.4 102.5v.1l-.6 .6z"/>
<path d="M89.1 123.9l.7 .6-.6-.6zM89.1 123.9l.7 .6v.1z"/>
<path d="M92.4 125.9l.7 .6h.1zM92.4 125.9l.1-.1 .7 .7z"/>
<path d="M162.3 129.8l.7 .7 .1-.1zM162.4 129.8l.7 .6-.8-.6z"/>
<path d="M166.4 120.7l-.6 .7 .6-.6zM166.4 120.7l-.6 .7h-.1z"/>
<path d="M170.7 131.8l.7 .6zM170.8 131.7l.6 .7-.7-.6z"/>
<path d="M181 129.8h-.1l.8 .6zM180.9 129.8l.8 .6-.1 .1z"/>
<path d="M183.5 120.7l-.6 .7zM183.5 120.7l.1 .1-.7 .6z"/>
<path d="M185.3 128.8l-.6 .7 .7-.6zM185.3 128.8l-.6 .7z"/>
<path d="M185.5 120.2l-.6 .7 .6-.7zM184.8 120.8l.7-.6-.6 .7z"/>
<path d="M190 123.7l.6 .7 .1-.1zM190 123.7h.1l.6 .6z"/>
<path d="M220.2 121.8l.7 .6-.6-.7zM220.2 121.8l.7 .6z"/>
<path d="M221.7 120.8l.1 .1 .6-.7zM222.4 120.2l-.6 .7z"/>
<path d="M224.3 128.8l-.6 .7zM224.3 128.8l.1 .1-.7 .6z"/>
<path d="M231 123.7l.7 .6zM231 123.7l.7 .6-.1 .1z"/>
<path d="M37.5 148.5l.7 .6-.6-.7zM37.5 148.5l.7 .6-.1 .1z"/>
<path d="M51.4 147.5h-.1l.7 .6zM51.3 147.5l.7 .6-.1 .1z"/>
<path d="M51.4 147.5h-.1l.7 .6zM51.3 147.5l.7 .6-.1 .1z"/>
<path d="M51.3 149.5l.6 .6h.1zM51.3 149.5l.1-.1 .6 .7z"/>
<path d="M66.1 146.1l-.6 .7 .6-.7zM65.4 146.7l.7-.6-.6 .7z"/>
<path d="M68.8 147.5l.7 .6zM68.8 147.5l.7 .6-.1 .1z"/>
<path d="M85 146.7v.1l.6-.7zM85.6 146.1h.1l-.7 .7z"/>
<path d="M90.9 151.7l-.6 .7 .6-.6zM90.9 151.7l-.6 .7h-.1z"/>
<path d="M92.5 147.5h-.1l.8 .6zM92.4 147.5l.8 .6-.1 .1z"/>
<path d="M95.2 147.5l.7 .6-.6-.6zM95.2 147.5l.7 .6v.1z"/>
<path d="M110 159.5h-.1l.7 .6zM109.9 159.5l.7 .6v.1z"/>
<path d="M109.9 149.5l.7 .6zM109.9 149.5l.1-.1 .6 .7z"/>
<path d="M136.5 147.5h-.1l.7 .6zM136.4 147.5l.7 .6v.1z"/>
<path d="M141.4 143.8l-.5 .7 .6-.6zM141.4 143.8l-.5 .7h-.1z"/>
<path d="M144 152.4l.6-.7zM144.6 151.7l.1 .1-.7 .6z"/>
<path d="M146.3 147.5l.7 .6-.7-.6zM146.3 147.5l.7 .6-.1 .1z"/>
<path d="M162.4 147.5h-.1l.8 .6zM162.3 147.5l.8 .6-.1 .1z"/>
<path d="M165.7 144.5h.1l.6-.7zM166.4 143.8v.1l-.6 .6z"/>
<path d="M168.3 145l-.5 .7 .6-.7zM167.7 145.6l.6-.6-.5 .7z"/>
<path d="M170.7 147.5l.7 .6-.6-.6zM170.7 147.5l.7 .6v.1z"/>
<path d="M182.9 145.6v.1l.6-.7zM183.5 145h.1l-.7 .7z"/>
<path d="M190.1 149.4l-.1 .1 .7 .6zM190 149.5l.7 .6h-.1z"/>
<path d="M64.1 166.8l-.6 .8 .7-.7zM63.5 167.5l.6-.7-.6 .8z"/>
<path d="M184.8 167.5l.1 .1 .6-.8zM185.5 166.8v.1l-.6 .7z"/>
</g>
<!-- layer: wall -->
<path d="M176.2 70.9h3.2l-1.6 3.9z" fill="#000" stroke="#000" stroke-width=".16"/>
<!-- layer: WALLS -->
<g fill="#000" stroke="#000" stroke-width=".16">
<path d="M123.5 43.9v2l2-2zM123.5 45.9l2-2v2z"/>
<path d="M163.9 43.9v2l2-2zM163.9 45.9l2-2v2z"/>
<path d="M181.7 43.9v2l1.9-2zM181.7 45.9l1.9-2v2z"/>
<path d="M222.1 43.9v2l1.9-2zM222.1 45.9l1.9-2v2z"/>
<path d="M63.8 62v2l2-2zM63.8 64l2-2v2z"/>
<path d="M90.5 62v2l1.8-2zM92.3 62v2h-1.8z"/>
<path d="M63.8 80.3v1.9l2-1.9zM63.8 82.2l2-1.9v1.9z"/>
<path d="M90.5 80.3v1.9l1.8-1.9zM92.3 80.3v1.9h-1.8z"/>
<path d="M123.5 83.1v2l2-2zM123.5 85.1l2-2v2z"/>
<path d="M163.9 83.1v2l2-2zM163.9 85.1l2-2v2z"/>
<path d="M181.7 83.1v2l1.9-2zM181.7 85.1l1.9-2v2z"/>
<path d="M222.1 83.1v2l1.9-2zM222.1 85.1l1.9-2v2z"/>
<path d="M91.1 124.2v2l1.9-2zM91.1 126.2l1.9-2v2z"/>
<path d="M139.2 124.2v2l2-2zM139.2 126.2l2-2v2z"/>
<path d="M183.2 122.1v1.9l2-1.9zM183.2 124l2-1.9v1.9z"/>
<path d="M222.1 122.1v1.9l1.9-1.9zM222.1 124l1.9-1.9v1.9z"/>
<path d="M63.8 147.8v2l2-2zM63.8 149.8l2-2v2z"/>
<path d="M90.4 147.8v2l1.9-2zM90.4 149.8l1.9-2v2z"/>
<path d="M139.2 147.9v1.9l2-1.9zM139.2 149.8l2-1.9v1.9z"/>
<path d="M183.2 147.8v2l2-2zM183.2 149.8l2-2v2z"/>
<path d="M90.4 171.9l1.9 3.4v-3.4zM90.4 171.9l1.9 3.4-1.9 2zM92.3 175.3l-1.9 2 5.4-2zM90.4 177.3l5.4-2v2z"/>
<path d="M116.7 175.3v2l5.4-2zM116.7 177.3l5.4-2v2z"/>
<path d="M144 171.9l1.9 5.4v-5.4zM144 171.9l1.9 5.4-1.9-2zM140.5 177.3h5.4l-1.9-2zM140.5 175.3h3.5l-3.5 2z"/>
</g>
<text font-size="4.8" x="202.6" y="168.9">First Floor Plan</text>
<g font-size="3.6">
<text x="193.1" y="59.4">Bedroom</text>
<text x="133.5" y="65.5">Living Room</text>
<text x="99.6" y="69">Balco.</text>
<text x="71.3" y="72.1">Store</text>
<text x="203.8" y="76.7">Bath.</text>
<text x="69.3" y="95.5">Bath.</text>
<text x="100.9" y="92.2">Kitchen</text>
<text x="166.2" y="94.5">Playroom</text>
<text x="212.9" y="91.9">Bath.</text>
<text x="194.1" y="112.4">Bedroom</text>
<text x="70.3" y="118.4">Bedroom</text>
<text x="153" y="124.1">Bedroom</text>
<text x="100.2" y="131.2">Living Room</text>
<text x="173" y="141.2">Bath.</text>
<text x="206.7" y="164.8">As Built</text>
</g>
<g font-size="1.6">
<text x="76.3" y="29.2">4098</text>
<text x="106.2" y="29.2">5120</text>
<text x="143" y="29.2">6230</text>
<text x="172.8" y="29.2">2958</text>
<text x="201.8" y="29.2">5990</text>
<text x="63.4" y="37.1">300</text>
<text x="76.3" y="37.1">3810</text>
<text x="90" y="37.1">275</text>
<text x="106.1" y="37.1">4820</text>
<text x="123.2" y="37.1">300</text>
<text x="142.9" y="37.1">5930</text>
<text x="163.6" y="37.1">300</text>
<text x="172" y="37.1">2435</text>
<text x="181.3" y="37.1">300</text>
<text x="201.1" y="37.1">5925</text>
<text x="221.7" y="37.1">300</text>
<text x="51.5" y="46.3" transform="rotate(-90 51.5 46.3)">300</text>
<text x="201.1" y="48">5925</text>
<text x="142.9" y="48.5">5930</text>
<text x="51.5" y="55.8" transform="rotate(-90 51.5 55.8)">2490</text>
<text x="91.9" y="57.6">9205</text>
<text x="130.6" y="55.8" transform="rotate(-90 130.6 55.8)">2490</text>
<text x="218.8" y="58.5" transform="rotate(-90 218.8 58.5)">3340</text>
<text x="51.5" y="64.1" transform="rotate(-90 51.5 64.1)">210</text>
<text x="76.3" y="65.5">3810</text>
<text x="37.7" y="66.6" transform="rotate(-90 37.7 66.6)">6108</text>
<text x="96.1" y="69.4" transform="rotate(-90 96.1 69.4)">1080</text>
<text x="118.4" y="70.2">1015</text>
<text x="118.7" y="69.4" transform="rotate(-90 118.7 69.4)">1080</text>
<text x="158.1" y="66.3" transform="rotate(-90 158.1 66.3)">5740</text>
<text x="51.5" y="73.6" transform="rotate(-90 51.5 73.6)">2600</text>
<text x="67.9" y="73.6" transform="rotate(-90 67.9 73.6)">2600</text>
<text x="101.8" y="75">3505</text>
<text x="125.7" y="74.1">500</text>
<text x="51.5" y="82.6" transform="rotate(-90 51.5 82.6)">300</text>
<text x="95.5" y="80.7" transform="rotate(-90 95.5 80.7)">1778</text>
<text x="124.4" y="81.4" transform="rotate(-90 124.4 81.4)">950</text>
<text x="205.8" y="80.6">4465</text>
<text x="218.9" y="78.1" transform="rotate(-90 218.9 78.1)">2100</text>
<text x="70.3" y="86.6">1990</text>
<text x="83.7" y="86">1520</text>
<text x="117.4" y="88">1315</text>
<text x="137.8" y="88.3">4340</text>
<text x="231.2" y="86.3" transform="rotate(-90 231.2 86.3)">12345</text>
<text x="51.5" y="95.7" transform="rotate(-90 51.5 95.7)">3588</text>
<text x="69" y="95.7" transform="rotate(-90 69 95.7)">3588</text>
<text x="82.4" y="95.7" transform="rotate(-90 82.4 95.7)">3588</text>
<text x="37.7" y="97.3" transform="rotate(-90 37.7 97.3)">3380</text>
<text x="121.3" y="97.1" transform="rotate(-90 121.3 97.1)">3148</text>
<text x="149.5" y="96.9" transform="rotate(-90 149.5 96.9)">3080</text>
<text x="213.4" y="96.7" transform="rotate(-90 213.4 96.7)">3030</text>
<text x="51.5" y="107.8" transform="rotate(-90 51.5 107.8)">300</text>
<text x="100.3" y="102.9">6615</text>
<text x="214.4" y="102.8">1790</text>
<text x="76.6" y="110">3905</text>
<text x="106.5" y="109.9">4700</text>
<text x="137.3" y="112.6" transform="rotate(-90 137.3 112.6)">1150</text>
<text x="157.8" y="113.2">7270</text>
<text x="89.4" y="117.6" transform="rotate(-90 89.4 117.6)">2590</text>
<text x="129.6" y="119.5">2415</text>
<text x="220.5" y="116.1" transform="rotate(-90 220.5 116.1)">2408</text>
<text x="172.9" y="121">2640</text>
<text x="181.2" y="120.4" transform="rotate(-90 181.2 120.4)">3565</text>
<text x="201.8" y="120.4">5690</text>
<text x="37.7" y="129.5" transform="rotate(-90 37.7 129.5)">6528</text>
<text x="51.5" y="129.5" transform="rotate(-90 51.5 129.5)">6228</text>
<text x="69" y="129.5" transform="rotate(-90 69 129.5)">6228</text>
<text x="95.5" y="129.5" transform="rotate(-90 95.5 129.5)">6228</text>
<text x="202.7" y="129.1">6015</text>
<text x="136.7" y="133.9" transform="rotate(-90 136.7 133.9)">4845</text>
<text x="146.5" y="133" transform="rotate(-90 146.5 133)">5145</text>
<text x="92.7" y="138.8" transform="rotate(-90 92.7 138.8)">3338</text>
<text x="162.6" y="140.8" transform="rotate(-90 162.6 140.8)">2730</text>
<text x="171" y="141.8" transform="rotate(-90 171 141.8)">2430</text>
<text x="190.2" y="138.7" transform="rotate(-90 190.2 138.7)">3970</text>
<text x="73.7" y="146.3">3015</text>
<text x="151.8" y="144.1">3845</text>
<text x="173.8" y="145.2">2340</text>
<text x="51.5" y="150.2" transform="rotate(-90 51.5 150.2)">300</text>
<text x="115.6" y="152">8285</text>
<text x="110.2" y="156.7" transform="rotate(-90 110.2 156.7)">1550</text>
<text x="122.2" y="167.1">18705</text>
</g>
</svg>
